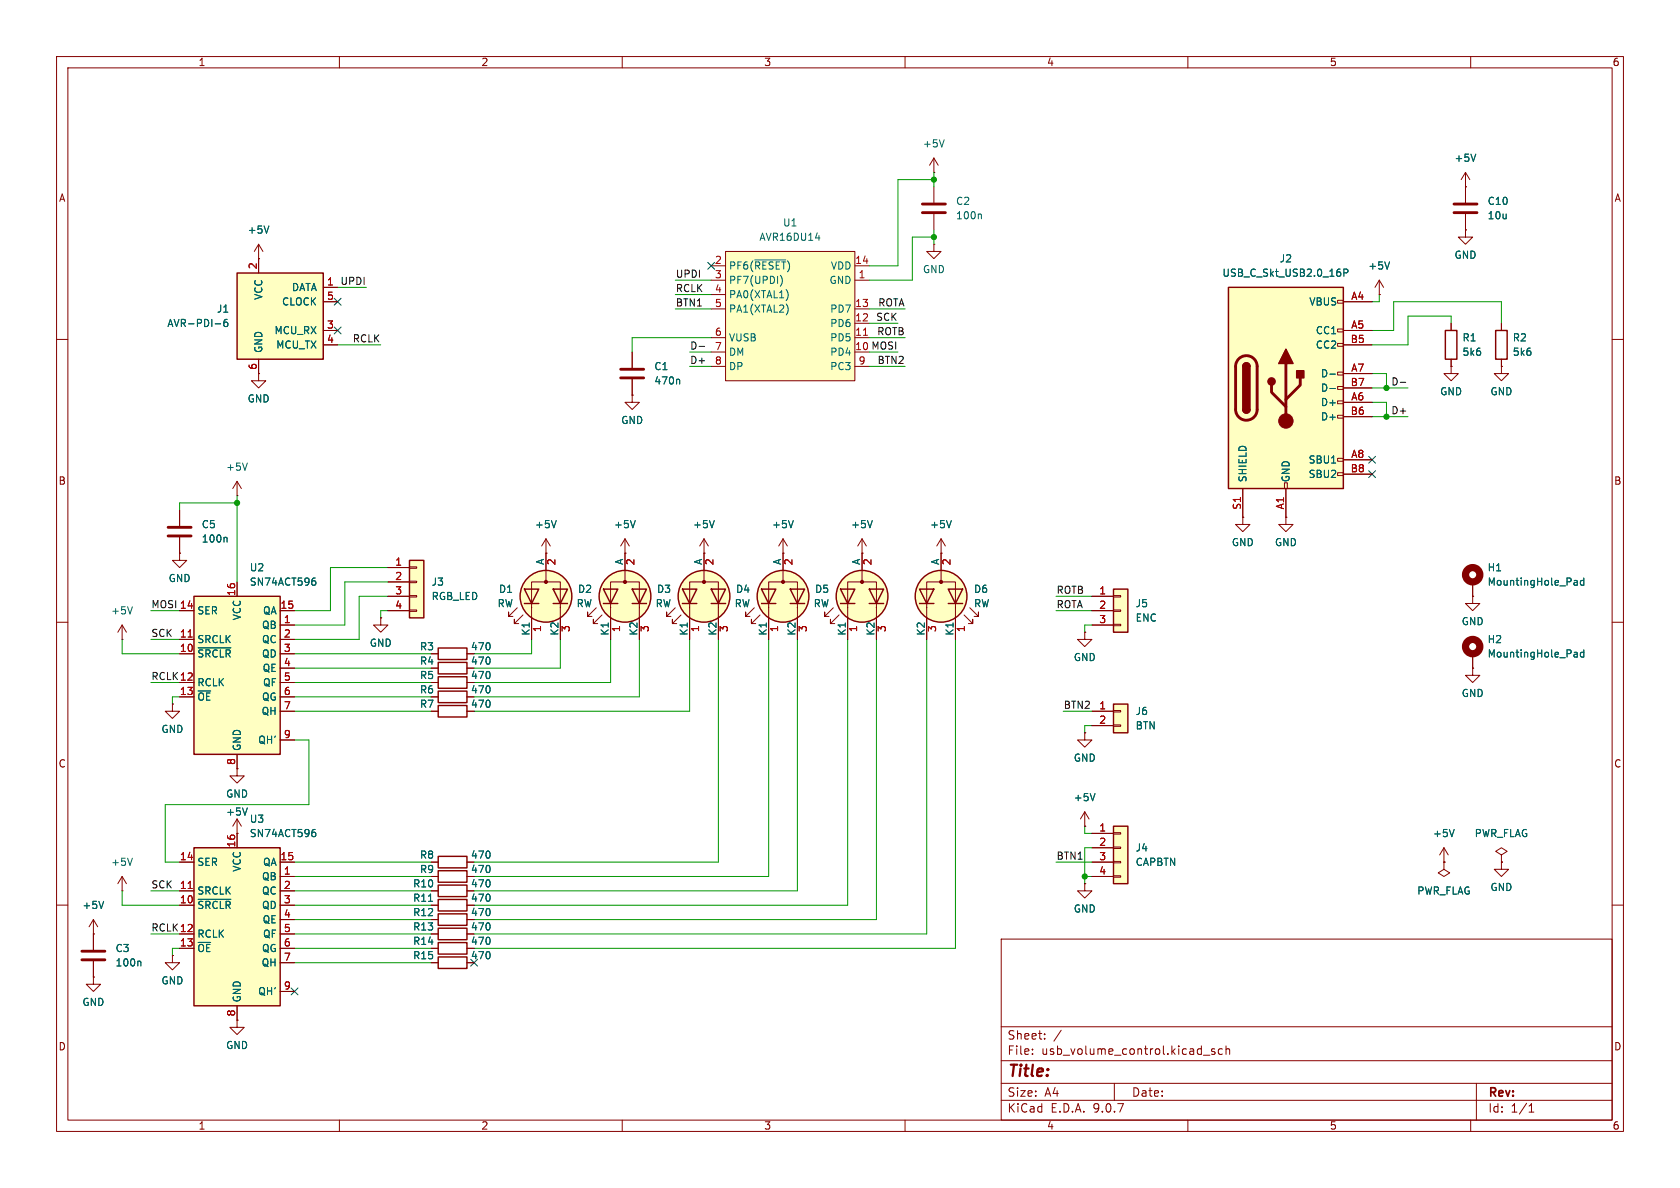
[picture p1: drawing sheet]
<svg xmlns="http://www.w3.org/2000/svg" width="297mm" height="210mm" viewBox="0 0 297 210" stroke-linecap="round" stroke-linejoin="round" font-family="sans-serif">
<g fill="none" stroke="#840000" stroke-width=".18">
<path d="M10 10h277v190h-277zM12 12h273v186h-273zM60 10v2M110 10v2M160 10v2M210 10v2M260 10v2M10 60h2M285 60h2M31.7 97.8v1.3h1.3l-1.3 1.2-1.2-1.2h1.2M31.7 97.8h.1M152.4 97.8v5.1"/>
<path d="M10 110h2M147.3 107.4l-1.5 1.6v-.8v.8h.8M148.3 108.7l-1.5 1.5v-.7v.7h.8M149.9 107.4v-4.5h5v4.5M149.9 107.3v5.7M154.9 107.3v5.7M260.3 102.9v2.5M285 110h2M10 160h2M177 166h108v32h-108zM285 160h2M60 198v2"/>
<path d="M110 198v2M160 198v2M177 194.5h108M177 191.5h108M177 187.5h108M177 181.5h108M182.5 186.3v.1M182.5 185.5v.1M184.7 183.6v.1M184.7 182.8v.1M187.6 182.1l-1.3 2M197 191.5v3"/>
<path d="M210 198v2M212.7 186.5h1.2M214.7 185.5l-.3-.1-.2 .2v.2l.5 .2v.3h-.5M216.1 185.5l-.4-.1-.3 .3v.4l.1 .2h.6M216.7 185.5l.3-.1 .3 .1 .1 .9M216.7 184.9v1.5M260 198v2M261 191.5v6.5M270.3 196.6h.9M270.3 195.5l.4-.4v1.5"/>
</g>
<circle cx="152.4" cy="105.4" r="4.6" fill="#ffffc2" stroke="#ffffc2" stroke-width=".18"/>
<circle cx="152.4" cy="102.9" r=".28" fill="#840000" stroke="#840000" stroke-width=".18"/>
<g fill="none" stroke="#840000" stroke-width=".25">
<path d="M148.6 104.1h2.5l-1.2 2.6zM148.6 106.7h2.5M153.7 104.1h2.5l-1.3 2.6zM153.7 106.7h2.5"/>
<circle cx="152.4" cy="105.4" r="4.6"/>
</g>
<circle cx="260.4" cy="101.6" r="1.27" fill="none" stroke="#840000" stroke-width="1.3"/>
<path d="M278.4 102.6h.3l.1 .2v.6M278.8 103.4h-.4M278.8 102.9l-.4 .1M280 102.7l-.4-.1-.2 .2 .1 .6h.5M280 102.2v1.2" fill="none" stroke="#006464" stroke-width=".18"/>
<path d="M196.8 104.1h2.6v7.7h-2.6z" fill="#ffffc2"/>
<path d="M264.4 58.4h2v5.1h-2zM196.8 104.1h2.6v7.7h-2.6z" fill="none" stroke="#840000" stroke-width=".25"/>
<path d="M265.4 57.2v1.2M265.4 63.5v1.3M31.7 90.2v2.8M31.7 95v2.8M191.8 111.8v1.2h1.2l-1.2 1.3-1.3-1.3h1.3M191.8 111.8h.1M193 105.4h3.8M193 108h3.8M193 110.5h3.8M196.8 105.3h1.3v.2h-1.3zM196.8 107.8h1.3v.3h-1.3zM196.8 110.4h1.3v.2h-1.3z" fill="none" stroke="#840000" stroke-width=".18"/>
<path d="M29.7 93.2h4.1M29.7 94.7h4.1" fill="none" stroke="#840000" stroke-width=".51"/>
<path d="M40 95l.1 .2v.6" fill="none" stroke="#006464" stroke-width=".18"/>
<path d="M41.9 48.3h15.2v15.2h-15.2z" fill="#ffffc2"/>
<g fill="none" stroke="#840000" stroke-width=".25">
<path d="M41.9 48.3h15.2v15.2h-15.2zM92.7 104.1h2.5l-1.2 2.6zM92.7 106.7h2.5M97.8 104.1h2.5l-1.2 2.6zM97.8 106.7h2.5M106.7 104.1h2.5l-1.3 2.6zM106.7 106.7h2.5M111.8 104.1h2.5l-1.3 2.6zM111.8 106.7h2.5M120.6 104.1h2.6l-1.3 2.6zM120.6 106.7h2.6M125.7 104.1h2.6l-1.3 2.6z"/>
<path d="M125.7 106.7h2.6M134.6 104.1h2.6l-1.3 2.6zM134.6 106.7h2.6M139.7 104.1h2.5l-1.2 2.6zM139.7 106.7h2.5"/>
<circle cx="96.5" cy="105.4" r="4.6"/>
<circle cx="110.5" cy="105.4" r="4.6"/>
<circle cx="124.5" cy="105.4" r="4.6"/>
<circle cx="138.4" cy="105.4" r="4.6"/>
</g>
<g fill="none" stroke="#840000" stroke-width=".18">
<path d="M45.7 45.7h.1M45.7 43.2v5.1M45.7 43.2l-.7 1.3M45.7 43.2l.8 1.3M57.1 50.8h2.6M57.1 53.3h2.6M57.1 58.4h2.6M45.7 66v1.3h1.3l-1.3 1.3-1.3-1.3h1.3M45.7 66h.1M45.7 63.5v2.5M57.1 61h2.6M265.4 64.8v1.2h1.3l-1.3 1.3-1.2-1.3h1.2"/>
<path d="M265.4 64.8h.1M41.9 87.6h.1M41.9 85.1l-.8 1.3M41.9 85.1l.8 1.3M41.9 85.1v2.5M96.5 97.8h.1M96.5 95.3v7.6M96.5 95.3l-.7 1.2M96.5 95.3l.8 1.2M110.5 97.8v5.1M124.5 97.8v5.1M138.4 97.8v5.1"/>
<path d="M152.4 97.8h.1M152.4 95.3l-.8 1.2M152.4 95.3l.8 1.2M152.4 95.3v2.5M91.4 107.4l-1.5 1.6v-.8v.8h.8M92.5 108.7l-1.6 1.5v-.7v.7h.8M94 107.4v-4.5h5.1v4.5M94 107.3v5.7M99.1 107.3v5.7M105.4 107.4l-1.5 1.6v-.8v.8h.7M106.4 108.7l-1.5 1.5v-.7v.7h.8M107.9 107.4v-4.5h5.1v4.5"/>
<path d="M107.9 107.3v5.7M113 107.3v5.7M119.4 107.4l-1.5 1.6v-.8v.8h.7M120.4 108.7l-1.5 1.5v-.7v.7h.7M121.9 107.4v-4.5h5.1v4.5M121.9 107.3v5.7M127 107.3v5.7M133.3 107.4l-1.5 1.6v-.8v.8h.8M134.4 108.7l-1.6 1.5v-.7v.7h.8M135.9 107.4v-4.5h5.1v4.5M135.9 107.3v5.7M141 107.3v5.7"/>
<path d="M260.3 118.1v1.3h1.3l-1.3 1.3-1.2-1.3h1.2M260.3 118.1h.1M260.3 105.4v1.3h1.3l-1.3 1.3-1.2-1.3h1.2M260.3 105.4h.1M265.4 151.1l1-.6-1-.6-1 .6 1 .6v1.3M265.4 152.4h.1"/>
</g>
<path d="M47.5 39.9l-.4 1.3M38 57.2h1M40.2 56.5h-.4a.86 .86 0 0 0 0 1.2l.4-.1 .1-.4-.3-.3h-.2l-.2 .3M43.7 81.9l-.4 1.2M98.3 92l-.4 1.3M154.2 92l-.4 1.3" fill="none" stroke="#006464" stroke-width=".18"/>
<g fill="#ffffc2" stroke="#ffffc2" stroke-width=".18">
<circle cx="96.5" cy="105.4" r="4.6"/>
<circle cx="124.5" cy="105.4" r="4.6"/>
<circle cx="138.4" cy="105.4" r="4.6"/>
<circle cx="110.5" cy="105.4" r="4.6"/>
</g>
<g fill="#840000" stroke="#840000" stroke-width=".18">
<circle cx="96.5" cy="102.9" r=".28"/>
<circle cx="124.5" cy="102.9" r=".28"/>
<circle cx="138.4" cy="102.9" r=".28"/>
<circle cx="110.5" cy="102.9" r=".28"/>
</g>
<path d="M128.3 44.5h22.8v22.8h-22.8z" fill="#ffffc2"/>
<g fill="none" stroke="#840000" stroke-width=".18">
<path d="M165.1 30.5h.1M165.1 27.9v2.6M165.1 33v2.8M165.1 37.8v2.8M165.1 27.9l-.8 1.3M165.1 27.9l.8 1.3M125.7 47h2.6M125.7 49.5h2.6M125.7 52.1h2.6M125.7 54.6h2.6M125.7 59.7h2.6M128.3 44.5h22.8v22.8h-22.8z"/>
<path d="M151.1 47h2.6M151.1 49.5h2.6M151.1 54.6h2.6M151.1 59.7h2.6M151.1 57.2h2.6M165.1 43.2v1.3h1.3l-1.3 1.2-1.3-1.2h1.3M165.1 43.2h.1M256.5 57.2v1.2M125.7 62.2h2.6M125.7 64.8h2.6M151.1 64.8h2.6M256.5 63.5v1.3"/>
<path d="M166.4 97.8v5.1M163.8 107.4v-4.5h5.1v4.5M163.8 107.3v5.7M168.9 107.3v5.7M170.4 108.7l1.6 1.5v-.7v.7h-.8M171.4 107.4l1.6 1.6v-.8v.8h-.8M76.2 152.4h1.3M82.5 152.4h1.3M255.3 152.4h.1M255.3 149.9l-.8 1.2M255.3 149.9l.7 1.2M255.3 149.9v2.5"/>
<path d="M265.4 152.4v1.3h1.3l-1.3 1.2-1.2-1.2h1.2M265.4 152.4h.1"/>
</g>
<path d="M166.9 24.7l-.4 1.3M173.3 37.8l.2 .2v.7M133.4 45.9h5.5M138 48.7a1.47 1.47 0 0 1-.1 1.9M139.2 54l.1 .6-.1 .8M139.2 51.4l.1 .6-.1 .9M144.2 42.1h.8M257.1 146.6l-.4 1.3" fill="none" stroke="#006464" stroke-width=".18"/>
<path d="M152.6 59.3h.8" fill="none" stroke="#a90000" stroke-width=".18"/>
<circle cx="166.4" cy="105.4" r="4.6" fill="#ffffc2" stroke="#ffffc2" stroke-width=".18"/>
<circle cx="166.4" cy="102.9" r=".28" fill="#840000" stroke="#840000" stroke-width=".18"/>
<g fill="none" stroke="#840000" stroke-width=".25">
<path d="M255.5 58.4h2.1v5.1h-2.1zM162.6 104.1h2.5l-1.3 2.6zM162.6 106.7h2.5M167.6 104.1h2.6l-1.3 2.6zM167.6 106.7h2.6M77.5 151.4h5v2h-5z"/>
<circle cx="166.4" cy="105.4" r="4.6"/>
</g>
<path d="M163.1 36.1h4M163.1 37.6h4" fill="none" stroke="#840000" stroke-width=".51"/>
<path d="M196.8 124.5h2.6v5h-2.6z" fill="#ffffc2"/>
<path d="M196.8 124.5h2.6v5h-2.6z" fill="none" stroke="#840000" stroke-width=".25"/>
<path d="M191.8 129.5v1.3h1.2l-1.2 1.3-1.3-1.3h1.3M191.8 129.5h.1M193 125.7h3.8M193 128.3h3.8M196.8 125.6h1.3v.3h-1.3zM196.8 128.1h1.3v.3h-1.3zM191.8 146.1h.1M191.8 143.5l-.8 1.3M191.8 143.5l.7 1.3M191.8 143.5v2.6" fill="none" stroke="#840000" stroke-width=".18"/>
<path d="M193.6 140.3l-.4 1.2" fill="none" stroke="#006464" stroke-width=".18"/>
<path d="M34.3 105.4h15.2v28h-15.2z" fill="#ffffc2"/>
<path d="M34.3 105.4h15.2v28h-15.2zM77.5 119.6h5v2.1h-5zM77.5 122.2h5v2h-5zM77.5 124.7h5v2h-5z" fill="none" stroke="#840000" stroke-width=".25"/>
<g fill="none" stroke="#840000" stroke-width=".18">
<path d="M256.5 64.8v1.2h1.3l-1.3 1.3-1.2-1.3h1.2M256.5 64.8h.1M21.6 113h.1M21.6 110.5l-.8 1.3M21.6 110.5l.8 1.3M21.6 110.5v2.5M31.7 108h2.6M31.7 113h2.6M31.7 115.6h2.6M41.9 102.9v2.5M49.5 108h2.6M49.5 113h2.6"/>
<path d="M49.5 115.6h2.6M49.5 110.5h2.6M49.5 118.1h2.6M30.5 124.5v1.2h1.2l-1.2 1.3-1.3-1.3h1.3M30.5 124.5h.1M31.7 120.7h2.6M31.7 123.2h2.6M41.9 133.4v2.5M49.5 120.7h2.6M49.5 123.2h2.6M49.5 125.7h2.6M49.5 130.8h2.6"/>
<path d="M76.2 120.7h1.3M76.2 123.2h1.3M76.2 125.7h1.3M82.5 120.7h1.3M82.5 123.2h1.3M82.5 125.7h1.3M255.3 152.4v1.3l1 .6-1 .6-1-.6 1-.6M255.3 152.4h.1"/>
</g>
<path d="M33.3 112.6h.7" fill="none" stroke="#a90000" stroke-width=".18"/>
<path d="M23.4 107.3l-.4 1.2M35 114.5h5.8M55.4 102.7h.2l.2 .2v.4l-.4 .1M55.5 102.2h.2" fill="none" stroke="#006464" stroke-width=".18"/>
<path d="M196.8 146.1h2.6v10.1h-2.6z" fill="#ffffc2"/>
<path d="M196.8 146.1h2.6v10.1h-2.6z" fill="none" stroke="#840000" stroke-width=".25"/>
<path d="M193 147.3h3.8M193 149.9h3.8M193 152.4h3.8M193 154.9h3.8M196.8 147.2h1.3v.2h-1.3zM196.8 149.7h1.3v.3h-1.3zM196.8 152.3h1.3v.2h-1.3zM196.8 154.8h1.3v.3h-1.3z" fill="none" stroke="#840000" stroke-width=".18"/>
<path d="M72.4 99.1h2.5v10.1h-2.5z" fill="#ffffc2"/>
<path d="M72.4 99.1h2.5v10.1h-2.5zM77.5 114.6h5v2h-5zM77.5 117.1h5v2h-5z" fill="none" stroke="#840000" stroke-width=".25"/>
<g fill="none" stroke="#840000" stroke-width=".18">
<path d="M259.1 33h.1M259.1 30.5l-.8 1.3M259.1 30.5l.7 1.3M259.1 30.5v5.3M259.1 37.8v2.8M259.1 40.6v1.3h1.2l-1.2 1.3-1.3-1.3h1.3M259.1 40.6h.1M124.5 97.8h.1M124.5 95.3l-.8 1.2M124.5 95.3l.7 1.2M124.5 95.3v2.5M166.4 97.8h.1"/>
<path d="M166.4 95.3l-.8 1.2M166.4 95.3l.7 1.2M166.4 95.3v2.5M219.7 91.4v1.3h1.3l-1.3 1.3-1.3-1.3h1.3M219.7 91.4h.1M227.3 91.4v1.3h1.3l-1.3 1.3-1.2-1.3h1.2M227.3 91.4h.1M67.3 109.2v1.3h1.3l-1.3 1.3-1.3-1.3h1.3M67.3 109.2h.1M68.6 100.3h3.8M68.6 102.9h3.8M68.6 105.4h3.8"/>
<path d="M68.6 108h3.8M72.4 100.2h1.3v.3h-1.3zM72.4 102.7h1.3v.3h-1.3zM72.4 105.3h1.3v.2h-1.3zM72.4 107.8h1.3v.3h-1.3zM76.2 115.6h1.3M76.2 118.1h1.3M82.5 115.6h1.3M82.5 118.1h1.3M260.3 115.6v2.5M191.8 156.2v1.3h1.2l-1.2 1.3-1.3-1.3h1.3M191.8 156.2h.1"/>
</g>
<path d="M260.9 27.2l-.4 1.3M126.3 92l-.4 1.3M168.2 92l-.4 1.3M278.4 115.3h.3l.1 .2v.6M278.8 116.1h-.4M278.8 115.6l-.4 .1M280 115.4l-.4-.1-.2 .2 .1 .6h.5M280 114.9v1.2" fill="none" stroke="#006464" stroke-width=".18"/>
<circle cx="260.4" cy="114.3" r="1.27" fill="none" stroke="#840000" stroke-width="1.3"/>
<path d="M257 36.1h4.1M257 37.6h4.1" fill="none" stroke="#840000" stroke-width=".51"/>
<path d="M217.2 50.8h20.3v35.6h-20.3z" fill="#ffffc2"/>
<g fill="none" stroke="#840000" stroke-width=".18">
<path d="M236.5 53.1h1v.5h-1zM236.5 58.2h1v.5h-1zM237.5 53.3h5.1M237.5 58.4h5.1M243.8 52.1h.1M243.8 49.5l-.7 1.3M243.8 49.5l.8 1.3M243.8 49.5v2.6M236.5 60.7h1v.5h-1zM236.5 65.8h1v.5h-1zM236.5 68.3h1v.5h-1zM236.5 70.9h1v.5h-1z"/>
<path d="M236.5 73.4h1v.5h-1zM237.5 61h5.1M237.5 66h5.1M237.5 68.6h5.1M237.5 71.1h5.1M237.5 73.7h5.1M219.7 86.4v5M227.1 85.3h.5v1.1h-.5zM227.3 86.4v5M236.5 81h1v.5h-1zM236.5 83.6h1v.5h-1zM237.5 81.3h5.1"/>
<path d="M237.5 83.8h5.1M41.9 135.9v1.3h1.3l-1.3 1.2-1.3-1.2h1.3M41.9 135.9h.1M41.9 147.3h.1M41.9 144.8l-.8 1.3M41.9 144.8l.8 1.3M41.9 144.8v2.5M76.2 154.9h1.3M76.2 157.5h1.3M82.5 154.9h1.3M82.5 157.5h1.3M76.2 160h1.3"/>
<path d="M82.5 160h1.3"/>
</g>
<path d="M217.2 50.8h20.3v35.6h-20.3zM219.7 64.8a.64 .64 0 0 1 .6-.7 .64 .64 0 0 1 .7 .7M219.7 72.4a.64 .64 0 0 0 .6 .6 .64 .64 0 0 0 .7-.6M77.5 153.9h5v2.1h-5zM77.5 156.5h5v2h-5zM77.5 159h5v2h-5z" fill="none" stroke="#840000" stroke-width=".25"/>
<path d="M219 63.4a1.9 1.9 0 0 1 2.1-.4 1.9 1.9 0 0 1 1.1 1.8v7.6a1.91 1.91 0 0 1-1.9 1.9 1.91 1.91 0 0 1-1.9-1.9v-7.8l.2-.6zM224.8 68.1v1.2l2.5 2.6M227.3 64.3v10.1M229.9 66.8v1.3l-2.6 2.5" fill="none" stroke="#840000" stroke-width=".51"/>
<g fill="#840000" stroke="#840000" stroke-width=".25">
<path d="M219.7 64.8h1.3v7.6h-1.3z"/>
<path d="M219.9 64.3a.64 .64 0 0 1 .7-.1 .64 .64 0 0 1 .4 .6h-1.3z"/>
<path d="M219.7 72.4h1.3a.64 .64 0 0 1-.7 .6 .64 .64 0 0 1-.6-.6z"/>
<path d="M227.3 61.7l1.3 2.6h-2.5z"/>
<path d="M229.2 65.5h1.3v1.3h-1.3z"/>
<circle cx="224.8" cy="67.4" r=".63"/>
</g>
<circle cx="227.3" cy="74.4" r="1.27" fill="#840000" stroke="#840000" stroke-width=".18"/>
<path d="M237.6 48.2h.6l.1-.2-.1-.3-.6-.1v1.2M245.7 46.3l-.5 1.3M235.1 66.1h1M235.1 68.7h1M43.7 142.8l-.4 1.3M75.8 159.3h.7" fill="none" stroke="#006464" stroke-width=".18"/>
<path d="M34.3 149.9h15.2v27.9h-15.2z" fill="#ffffc2"/>
<path d="M34.3 149.9h15.2v27.9h-15.2zM77.5 169.2h5v2h-5zM77.5 166.6h5v2.1h-5zM77.5 164.1h5v2h-5zM77.5 161.5h5v2.1h-5z" fill="none" stroke="#840000" stroke-width=".25"/>
<g fill="none" stroke="#840000" stroke-width=".18">
<path d="M259.1 33h.1M259.1 33v2.8M259.1 37.8v2.8M45.7 45.7h.1M45.7 45.7v2.6M57.1 50.8h2.6M57.1 53.3h2.6M57.1 58.4h2.6M237.5 53.3h5.1M237.5 58.4h5.1M243.8 52.1h.1M256.5 57.2v1.2"/>
<path d="M259.1 40.6h.1M265.4 57.2v1.2M45.7 66h.1M45.7 63.5v2.5M57.1 61h2.6M111.8 69.9v1.2h1.2l-1.2 1.3-1.3-1.3h1.3M111.8 69.9h.1M111.8 62.2v2.8M111.8 67.1v2.8M237.5 61h5.1M237.5 66h5.1M237.5 68.6h5.1"/>
<path d="M237.5 71.1h5.1M237.5 73.7h5.1M256.5 64.8h.1M256.5 63.5v1.3M265.4 64.8h.1M265.4 63.5v1.3M31.7 97.8h.1M31.7 90.2v2.8M31.7 95v2.8M96.5 97.8h.1M96.5 97.8v3M110.5 97.8h.1"/>
<path d="M110.5 95.3l-.8 1.2M110.5 95.3l.8 1.2M110.5 95.3v5.5M124.5 97.8h.1M124.5 97.8v3M138.4 97.8h.1M138.4 95.3l-.7 1.2M138.4 95.3l.8 1.2M138.4 95.3v5.5M152.4 97.8h.1M152.4 97.8v3M166.4 97.8h.1"/>
<path d="M166.4 97.8v3M219.7 91.4h.1M219.7 86.4v5M227.3 91.4h.1M227.3 86.4v5M237.5 81.3h5.1M237.5 83.8h5.1M31.7 108h2.6M31.7 113h2.6M31.7 115.6h2.6M41.9 102.9v2.5M49.5 108h2.6"/>
<path d="M49.5 110.5h2.6M49.5 113h2.6M49.5 115.6h2.6M49.5 118.1h2.6M67.3 109.2h.1M68.6 105.4h3.8M68.6 108h3.8M68.6 100.3h3.8M68.6 102.9h3.8M76.2 115.6h1.3M76.2 118.1h1.3M82.5 115.6h1.3"/>
<path d="M82.5 118.1h1.3M94 109.2v3.8M99.1 109.2v3.8M107.9 109.2v3.8M113 109.2v3.8M121.9 109.2v3.8M127 109.2v3.8M135.9 109.2v3.8M141 109.2v3.8M149.9 109.2v3.8M154.9 109.2v3.8M163.8 109.2v3.8"/>
<path d="M168.9 109.2v3.8M191.8 111.8h.1M193 105.4h3.8M193 108h3.8M193 110.5h3.8M260.3 105.4h.1M260.3 118.1h.1M260.3 102.9v2.5M260.3 115.6v2.5M30.5 124.5h.1M31.7 120.7h2.6M31.7 123.2h2.6"/>
<path d="M41.9 135.9h.1M41.9 133.4v2.5M49.5 125.7h2.6M49.5 120.7h2.6M49.5 123.2h2.6M49.5 130.8h2.6M76.2 125.7h1.3M76.2 120.7h1.3M76.2 123.2h1.3M82.5 125.7h1.3M82.5 120.7h1.3M82.5 123.2h1.3"/>
<path d="M191.8 129.5h.1M193 125.7h3.8M193 128.3h3.8M21.6 157.5h.1M21.6 154.9l-.8 1.3M21.6 154.9l.8 1.3M21.6 154.9v2.6M31.7 152.4h2.6M31.7 157.5h2.6M41.9 147.3h.1M41.9 147.3v2.6M49.5 152.4h2.6"/>
<path d="M49.5 157.5h2.6M49.5 154.9h2.6M76.2 152.4h1.3M76.2 157.5h1.3M76.2 154.9h1.3M82.5 152.4h1.3M82.5 157.5h1.3M82.5 154.9h1.3M191.8 146.1h.1M191.8 156.2h.1M193 152.4h3.8M193 154.9h3.8"/>
<path d="M193 147.3h3.8M193 149.9h3.8M255.3 152.4h.1M265.4 152.4h.1M16.5 165.1h.1M16.5 172.7v1.3h1.3l-1.3 1.3-1.3-1.3h1.3M16.5 172.7h.1M16.5 162.6l-.8 1.2M16.5 162.6l.8 1.2M16.5 162.6v5.3M16.5 169.9v2.8M30.5 168.9v1.3h1.2l-1.2 1.3-1.3-1.3h1.3"/>
<path d="M30.5 168.9h.1M31.7 160h2.6M31.7 165.1h2.6M31.7 167.6h2.6M41.9 177.8v2.5M49.5 160h2.6M49.5 165.1h2.6M49.5 167.6h2.6M49.5 162.6h2.6M49.5 170.2h2.6M49.5 175.3h2.6M76.2 160h1.3"/>
<path d="M76.2 165.1h1.3M76.2 167.6h1.3M76.2 162.6h1.3M76.2 170.2h1.3M82.5 160h1.3M82.5 165.1h1.3M82.5 167.6h1.3M82.5 162.6h1.3M82.5 170.2h1.3M41.9 180.3v1.3h1.3l-1.3 1.3-1.3-1.3h1.3M41.9 180.3h.1"/>
</g>
<path d="M33.3 112.6h.7M33.3 157.1h.7" fill="none" stroke="#a90000" stroke-width=".18"/>
<g fill="none" stroke="#006464" stroke-width=".18">
<path d="M47.5 39.9l-.4 1.3M260.9 27.2l-.4 1.3M38 57.2h1M40.2 56.5h-.4a.86 .86 0 0 0 0 1.2l.4-.1 .1-.4-.3-.3h-.2l-.2 .3M237.6 48.2h.6l.1-.2-.1-.3-.6-.1v1.2M245.7 46.3l-.5 1.3M120 67l.2 .2v.7M235.1 66.1h1M235.1 68.7h1M40 95l.1 .2v.6M98.3 92l-.4 1.3M112.3 92l-.4 1.3"/>
<path d="M126.3 92l-.4 1.3M140.2 92l-.4 1.3M154.2 92l-.4 1.3M168.2 92l-.4 1.3M35 114.5h5.8M55.4 102.7h.2l.2 .2v.4l-.4 .1M55.5 102.2h.2M278.4 102.6h.3l.1 .2v.6M278.4 115.3h.3l.1 .2v.6M278.8 103.4h-.4M278.8 102.9l-.4 .1M278.8 116.1h-.4"/>
<path d="M278.8 115.6l-.4 .1M280 102.7l-.4-.1-.2 .2 .1 .6h.5M280 102.2v1.2M280 114.9v1.2M280 115.4l-.4-.1-.2 .2 .1 .6h.5M18.3 159.3l-.4 1.3M23.4 151.7l-.4 1.3M35 159h5.8M43.7 142.8l-.4 1.3M55.4 147.1h.2l.2 .3v.4l-.4 .1M55.5 146.6h.2M75.8 159.3h.7"/>
<path d="M193.6 140.3l-.4 1.2M257.1 146.6l-.4 1.3M24.7 169.9l.2 .2v.7"/>
</g>
<path d="M109.7 65.3h4.1M109.7 66.8h4.1M14.5 168.1h4M14.5 169.7h4" fill="none" stroke="#840000" stroke-width=".51"/>
<path d="M123.6 61.2h1M247.5 67.6h1" fill="none" stroke="#0f0f0f" stroke-width=".18"/>
<g fill="none" stroke="#009600" stroke-width=".18">
<path d="M165.1 31.8h-6.4v15.2h-5M165.1 30.5v2.5M59.7 50.8h5.1M119.4 49.5h6.3M119.4 52.1h6.3M119.4 54.6h6.3M125.7 59.7h-13.9v2.5M153.7 59.7h6.3M153.7 54.6h6.3M153.7 57.2h5M165.1 40.6v2.6M165.1 41.9h-3.8v7.6h-7.6"/>
<path d="M243.8 52.1v1.2h-1.2M256.5 57.2v-1.3h-7.6v5.1h-6.3M265.4 57.2v-3.9h-19v5.1h-3.8M59.7 61h7.6M121.9 64.8h3.8M121.9 62.2h3.8M153.7 64.8h6.3M153.7 62.2h5M242.6 73.7h6.3M242.6 68.6h6.3M242.6 66h2.5v2.6M242.6 71.1h2.5v2.6"/>
<path d="M41.9 88.9h-10.2v1.3M41.9 87.6v15.3M21.6 113v2.6h10.1M26.7 113h5M26.7 108h5M52.1 115.6h24.1M52.1 118.1h24.1M68.6 102.9h-7.6v7.6h-8.9M68.6 105.4h-5.1v7.6h-11.4M68.6 100.3h-10.2v7.7h-6.3M68.6 108h-1.3v1.2M94 113v2.6h-10.2"/>
<path d="M99.1 113v5.1h-15.3M107.9 113v7.7h-24.1M113 113v10.2h-29.2M121.9 113v12.7h-38.1M127 113v39.4h-43.2M135.9 113v41.9h-52.1M141 113v44.5h-57.2M149.9 113v47h-66.1M154.9 113v49.6h-71.1M163.8 113v52.1h-80M168.9 113v54.6h-85.1M186.7 108h6.3"/>
<path d="M186.7 105.4h6.3M193 110.5h-1.2v1.3M26.7 120.7h5M31.7 123.2h-1.2v1.3M52.1 123.2h24.1M52.1 120.7h24.1M52.1 130.8h2.5v11.4h-25.4v10.2h2.5M52.1 125.7h24.1M188 125.7h5M193 128.3h-1.2v1.2M21.6 157.5v2.5h10.1M26.7 157.5h5"/>
<path d="M52.1 154.9h24.1M52.1 157.5h24.1M52.1 152.4h24.1M186.7 152.4h6.3M191.8 154.9h1.2M191.8 146.1v1.2h1.2M193 149.9h-1.2v6.3M26.7 165.1h5M31.7 167.6h-1.2v1.3M52.1 160h24.1M52.1 170.2h24.1M52.1 167.6h24.1"/>
<path d="M52.1 162.6h24.1M52.1 165.1h24.1"/>
</g>
<g fill="none" stroke="#000084" stroke-width=".18">
<path d="M59.1 57.8l1.2 1.2M59.1 52.7l1.2 1.2M60.3 57.8l-1.2 1.2M60.3 52.7l-1.2 1.2M125.1 46.4l1.2 1.2M126.3 46.4l-1.2 1.2M242 80.7l1.2 1.2M242 83.2l1.2 1.2M243.2 80.7l-1.2 1.2M243.2 83.2l-1.2 1.2M51.5 174.7l1.2 1.2M52.7 174.7l-1.2 1.2"/>
<path d="M83.2 169.6l1.2 1.2M84.4 169.6l-1.2 1.2"/>
</g>
<g fill="#009600" stroke="#009600" stroke-width=".18">
<circle cx="165.1" cy="31.8" r=".46"/>
<circle cx="41.9" cy="88.9" r=".46"/>
<circle cx="191.8" cy="154.9" r=".46"/>
<circle cx="245.1" cy="73.7" r=".46"/>
<circle cx="245.1" cy="68.6" r=".46"/>
<circle cx="165.1" cy="41.9" r=".46"/>
</g>
<text font-size="2.8" fill="#840000" x="178" y="190.9">Title:</text>
<g font-size="2.1" fill="#840000">
<text x="178" y="184">Sheet:</text>
<text x="178" y="186.7">File:</text>
<text x="184.1" y="186.7">usb_volume_control.kicad_sch</text>
<text x="178" y="196.9">KiCad</text>
<text x="178" y="194.1">Size:</text>
<text x="184.7" y="194.1">A4</text>
<text x="185.7" y="196.9">E.D.A.</text>
<text x="193.3" y="196.9">9.0.7</text>
<text x="200" y="194.1">Date:</text>
<text x="263" y="194.3">Rev:</text>
<text x="263" y="196.9">Id:</text>
<text x="267.1" y="196.9">1/1</text>
</g>
<g font-size="1.8" fill="#840000">
<text x="35" y="11.9">1</text>
<text x="85" y="11.9">2</text>
<text x="135" y="11.9">3</text>
<text x="185" y="11.9">4</text>
<text x="235" y="11.9">5</text>
<text x="285" y="11.9">6</text>
<text x="10.3" y="35.9">A</text>
<text x="285.3" y="35.9">A</text>
<text x="10.3" y="85.9">B</text>
<text x="285.3" y="85.9">B</text>
<text x="10.3" y="135.9">C</text>
<text x="285.3" y="135.9">C</text>
<text x="10.3" y="185.9">D</text>
<text x="285.3" y="185.9">D</text>
<text x="35" y="199.9">1</text>
<text x="85" y="199.9">2</text>
<text x="135" y="199.9">3</text>
<text x="185" y="199.9">4</text>
<text x="235" y="199.9">5</text>
<text x="285" y="199.9">6</text>
</g>
<g font-size="1.8" fill="#006464">
<text x="163.1" y="26.3">+5V</text>
<text x="257" y="28.8">+5V</text>
<text x="43.7" y="41.5">+5V</text>
<text x="138.3" y="40.2">U1</text>
<text x="168.9" y="36.4">C2</text>
<text x="168.9" y="39">100n</text>
<text x="262.9" y="36.4">C10</text>
<text x="262.9" y="39">10u</text>
<text x="128.8" y="47.9">PF6(~{RESET})</text>
<text x="134.2" y="42.8">AVR16DU14</text>
<text x="146.8" y="47.9">VDD</text>
<text x="226.1" y="46.6">J2</text>
<text x="241.8" y="47.9">+5V</text>
<text x="257" y="45.9">GND</text>
<text x="46.6" y="53.1" transform="rotate(-90 46.6 53.1)">VCC</text>
<text x="51.5" y="51.7">DATA</text>
<text x="128.8" y="50.4">PF7(UPDI)</text>
<text x="128.8" y="52.9">PA0(XTAL1)</text>
<text x="146.5" y="50.4">GND</text>
<text x="163.1" y="48.5">GND</text>
<text x="216" y="49.1">USB_C_Skt_USB2.0_16P</text>
<text x="29.5" y="58">AVR-PDI-6</text>
<text x="38.2" y="55.5">J1</text>
<text x="48.4" y="59.3">MCU_RX</text>
<text x="49.8" y="54.2">CLOCK</text>
<text x="128.8" y="55.5">PA1(XTAL2)</text>
<text x="146.7" y="55.5">PD7</text>
<text x="146.7" y="58">PD6</text>
<text x="231.4" y="54.2">VBUS</text>
<text x="232.5" y="59.3">CC1</text>
<text x="46.6" y="62.5" transform="rotate(-90 46.6 62.5)">GND</text>
<text x="48.7" y="61.8">MCU_TX</text>
<text x="115.6" y="65.6">C1</text>
<text x="128.8" y="60.6">VUSB</text>
<text x="128.8" y="63.1">DM</text>
<text x="128.8" y="65.6">DP</text>
<text x="146.7" y="60.6">PD5</text>
<text x="146.7" y="63.1">PD4</text>
<text x="146.7" y="65.6">PC3</text>
<text x="232.5" y="61.8">CC2</text>
<text x="258.5" y="60.6">R1</text>
<text x="258.5" y="63.1">5k6</text>
<text x="267.3" y="60.6">R2</text>
<text x="267.3" y="63.1">5k6</text>
<text x="43.7" y="71.3">GND</text>
<text x="115.6" y="68.2">470n</text>
<text x="233.4" y="66.9">D-</text>
<text x="233.4" y="69.4">D-</text>
<text x="233.4" y="72">D+</text>
<text x="254.5" y="70.1">GND</text>
<text x="263.4" y="70.1">GND</text>
<text x="109.7" y="75.2">GND</text>
<text x="233.4" y="74.5">D+</text>
<text x="39.9" y="83.4">+5V</text>
<text x="231.3" y="82.1">SBU1</text>
<text x="220.6" y="85.3" transform="rotate(-90 220.6 85.3)">SHIELD</text>
<text x="228.2" y="85.3" transform="rotate(-90 228.2 85.3)">GND</text>
<text x="231.3" y="84.7">SBU2</text>
<text x="35.6" y="93.6">C5</text>
<text x="94.5" y="93.6">+5V</text>
<text x="108.5" y="93.6">+5V</text>
<text x="122.4" y="93.6">+5V</text>
<text x="136.4" y="93.6">+5V</text>
<text x="150.4" y="93.6">+5V</text>
<text x="164.3" y="93.6">+5V</text>
<text x="35.6" y="96.1">100n</text>
<text x="44.1" y="101.2">U2</text>
<text x="96.3" y="100" transform="rotate(-90 96.3 100)">A</text>
<text x="110.2" y="100" transform="rotate(-90 110.2 100)">A</text>
<text x="124.2" y="100" transform="rotate(-90 124.2 100)">A</text>
<text x="138.2" y="100" transform="rotate(-90 138.2 100)">A</text>
<text x="152.1" y="100" transform="rotate(-90 152.1 100)">A</text>
<text x="166.1" y="100" transform="rotate(-90 166.1 100)">A</text>
<text x="217.7" y="96.7">GND</text>
<text x="225.3" y="96.7">GND</text>
<text x="262.9" y="101.2">H1</text>
<text x="29.7" y="103.1">GND</text>
<text x="44.1" y="103.7">SN74ACT596</text>
<text x="76.2" y="103.7">J3</text>
<text x="76.2" y="106.3">RGB_LED</text>
<text x="87.9" y="107.5">RW</text>
<text x="88.1" y="105">D1</text>
<text x="101.8" y="107.5">RW</text>
<text x="102.1" y="105">D2</text>
<text x="115.8" y="107.5">RW</text>
<text x="116.1" y="105">D3</text>
<text x="129.8" y="107.5">RW</text>
<text x="130" y="105">D4</text>
<text x="143.8" y="107.5">RW</text>
<text x="144" y="105">D5</text>
<text x="172.1" y="105">D6</text>
<text x="172.1" y="107.5">RW</text>
<text x="200.7" y="107.5">J5</text>
<text x="262.9" y="103.7">MountingHole_Pad</text>
<text x="19.6" y="108.8">+5V</text>
<text x="34.8" y="108.8">SER</text>
<text x="34.8" y="113.9">SRCLK</text>
<text x="42.8" y="109.7" transform="rotate(-90 42.8 109.7)">VCC</text>
<text x="46.2" y="111.4">QB</text>
<text x="46.2" y="113.9">QC</text>
<text x="46.4" y="108.8">QA</text>
<text x="93.7" y="112.5" transform="rotate(-90 93.7 112.5)">K1</text>
<text x="98.8" y="112.5" transform="rotate(-90 98.8 112.5)">K2</text>
<text x="107.7" y="112.5" transform="rotate(-90 107.7 112.5)">K1</text>
<text x="112.8" y="112.5" transform="rotate(-90 112.8 112.5)">K2</text>
<text x="121.7" y="112.5" transform="rotate(-90 121.7 112.5)">K1</text>
<text x="126.7" y="112.5" transform="rotate(-90 126.7 112.5)">K2</text>
<text x="135.6" y="112.5" transform="rotate(-90 135.6 112.5)">K1</text>
<text x="140.7" y="112.5" transform="rotate(-90 140.7 112.5)">K2</text>
<text x="149.6" y="112.5" transform="rotate(-90 149.6 112.5)">K1</text>
<text x="154.7" y="112.5" transform="rotate(-90 154.7 112.5)">K2</text>
<text x="163.6" y="112.5" transform="rotate(-90 163.6 112.5)">K2</text>
<text x="168.7" y="112.5" transform="rotate(-90 168.7 112.5)">K1</text>
<text x="200.7" y="110.1">ENC</text>
<text x="258.3" y="110.7">GND</text>
<text x="262.9" y="113.9">H2</text>
<text x="34.8" y="116.4">~{SRCLR}</text>
<text x="46.2" y="116.4">QD</text>
<text x="46.3" y="119">QE</text>
<text x="65.3" y="114.5">GND</text>
<text x="74.1" y="115.2">R3</text>
<text x="74.1" y="117.7">R4</text>
<text x="83.2" y="115.2">470</text>
<text x="83.2" y="117.7">470</text>
<text x="189.7" y="117.1">GND</text>
<text x="262.9" y="116.4">MountingHole_Pad</text>
<text x="34.8" y="121.5">RCLK</text>
<text x="34.8" y="124.1">~{OE}</text>
<text x="46.2" y="124.1">QG</text>
<text x="46.4" y="121.5">QF</text>
<text x="74.1" y="120.2">R5</text>
<text x="74.1" y="122.8">R6</text>
<text x="74.1" y="125.3">R7</text>
<text x="83.2" y="120.2">470</text>
<text x="83.2" y="122.8">470</text>
<text x="83.2" y="125.3">470</text>
<text x="258.3" y="123.4">GND</text>
<text x="28.4" y="129.8">GND</text>
<text x="45.6" y="131.7">QH'</text>
<text x="46.2" y="126.6">QH</text>
<text x="200.7" y="126.6">J6</text>
<text x="200.7" y="129.1">BTN</text>
<text x="42.8" y="132.8" transform="rotate(-90 42.8 132.8)">GND</text>
<text x="189.7" y="134.8">GND</text>
<text x="39.9" y="141.2">GND</text>
<text x="189.7" y="141.8">+5V</text>
<text x="39.9" y="144.4">+5V</text>
<text x="44.1" y="148.2">SN74ACT596</text>
<text x="44.1" y="145.6">U3</text>
<text x="253.2" y="148.2">+5V</text>
<text x="260.6" y="148.2">PWR_FLAG</text>
<text x="19.6" y="153.3">+5V</text>
<text x="34.8" y="153.3">SER</text>
<text x="42.8" y="154.2" transform="rotate(-90 42.8 154.2)">VCC</text>
<text x="46.2" y="155.8">QB</text>
<text x="46.4" y="153.3">QA</text>
<text x="74.1" y="152">R8</text>
<text x="74.1" y="154.5">R9</text>
<text x="83.2" y="152">470</text>
<text x="83.2" y="154.5">470</text>
<text x="200.7" y="150.7">J4</text>
<text x="200.7" y="153.3">CAPBTN</text>
<text x="14.5" y="160.9">+5V</text>
<text x="34.8" y="158.3">SRCLK</text>
<text x="34.8" y="160.9">~{SRCLR}</text>
<text x="46.2" y="158.3">QC</text>
<text x="46.2" y="160.9">QD</text>
<text x="72.9" y="157.1">R10</text>
<text x="72.9" y="159.6">R11</text>
<text x="83.2" y="157.1">470</text>
<text x="83.2" y="159.6">470</text>
<text x="189.7" y="161.5">GND</text>
<text x="250.5" y="158.3">PWR_FLAG</text>
<text x="263.4" y="157.7">GND</text>
<text x="34.8" y="166">RCLK</text>
<text x="46.3" y="163.4">QE</text>
<text x="46.4" y="166">QF</text>
<text x="72.9" y="167.2">R14</text>
<text x="72.9" y="164.7">R13</text>
<text x="72.9" y="162.2">R12</text>
<text x="83.2" y="167.2">470</text>
<text x="83.2" y="164.7">470</text>
<text x="83.2" y="162.2">470</text>
<text x="20.3" y="168.5">C3</text>
<text x="20.3" y="171">100n</text>
<text x="34.8" y="168.5">~{OE}</text>
<text x="46.2" y="171">QH</text>
<text x="46.2" y="168.5">QG</text>
<text x="72.9" y="169.8">R15</text>
<text x="83.2" y="169.8">470</text>
<text x="14.5" y="178">GND</text>
<text x="28.4" y="174.2">GND</text>
<text x="42.8" y="177.3" transform="rotate(-90 42.8 177.3)">GND</text>
<text x="45.6" y="176.1">QH'</text>
<text x="39.9" y="185.6">GND</text>
</g>
<g font-size="1.8" fill="#a90000">
<text x="45.5" y="47.7" transform="rotate(-90 45.5 47.7)">2</text>
<text x="126.3" y="46.7">2</text>
<text x="151.1" y="46.7">14</text>
<text x="57.7" y="50.5">1</text>
<text x="57.7" y="53.1">5</text>
<text x="126.3" y="49.3">3</text>
<text x="126.3" y="51.8">4</text>
<text x="151.7" y="49.3">1</text>
<text x="238.8" y="53.1">A4</text>
<text x="57.7" y="58.2">3</text>
<text x="126.3" y="54.4">5</text>
<text x="126.3" y="59.4">6</text>
<text x="151.1" y="54.4">13</text>
<text x="151.1" y="56.9">12</text>
<text x="151.1" y="59.4">11</text>
<text x="238.8" y="58.2">A5</text>
<text x="45.5" y="65.5" transform="rotate(-90 45.5 65.5)">6</text>
<text x="57.7" y="60.7">4</text>
<text x="126.3" y="62">7</text>
<text x="126.3" y="64.5">8</text>
<text x="151.7" y="64.5">9</text>
<text x="238.7" y="60.7">B5</text>
<text x="238.8" y="65.8">A7</text>
<text x="238.7" y="68.3">B7</text>
<text x="238.8" y="70.9">A6</text>
<text x="238.7" y="73.4">B6</text>
<text x="238.7" y="83.6">B8</text>
<text x="238.8" y="81">A8</text>
<text x="219.5" y="90.2" transform="rotate(-90 219.5 90.2)">S1</text>
<text x="227.1" y="90.2" transform="rotate(-90 227.1 90.2)">A1</text>
<text x="69.8" y="100.1">1</text>
<text x="98.5" y="100" transform="rotate(-90 98.5 100)">2</text>
<text x="112.5" y="100" transform="rotate(-90 112.5 100)">2</text>
<text x="126.4" y="100" transform="rotate(-90 126.4 100)">2</text>
<text x="140.4" y="100" transform="rotate(-90 140.4 100)">2</text>
<text x="154.4" y="100" transform="rotate(-90 154.4 100)">2</text>
<text x="168.4" y="100" transform="rotate(-90 168.4 100)">2</text>
<text x="31.7" y="107.7">14</text>
<text x="41.7" y="105.5" transform="rotate(-90 41.7 105.5)">16</text>
<text x="49.5" y="107.7">15</text>
<text x="69.8" y="102.6">2</text>
<text x="69.8" y="105.2">3</text>
<text x="69.8" y="107.7">4</text>
<text x="194.2" y="105.2">1</text>
<text x="194.2" y="107.7">2</text>
<text x="31.7" y="112.8">11</text>
<text x="50.1" y="110.2">1</text>
<text x="50.1" y="112.8">2</text>
<text x="96" y="111.8" transform="rotate(-90 96 111.8)">1</text>
<text x="101" y="111.8" transform="rotate(-90 101 111.8)">3</text>
<text x="109.9" y="111.8" transform="rotate(-90 109.9 111.8)">1</text>
<text x="115" y="111.8" transform="rotate(-90 115 111.8)">3</text>
<text x="123.9" y="111.8" transform="rotate(-90 123.9 111.8)">1</text>
<text x="129" y="111.8" transform="rotate(-90 129 111.8)">3</text>
<text x="137.9" y="111.8" transform="rotate(-90 137.9 111.8)">1</text>
<text x="143" y="111.8" transform="rotate(-90 143 111.8)">3</text>
<text x="151.8" y="111.8" transform="rotate(-90 151.8 111.8)">1</text>
<text x="156.9" y="111.8" transform="rotate(-90 156.9 111.8)">3</text>
<text x="165.8" y="111.8" transform="rotate(-90 165.8 111.8)">3</text>
<text x="170.9" y="111.8" transform="rotate(-90 170.9 111.8)">1</text>
<text x="194.2" y="110.2">3</text>
<text x="31.7" y="115.3">10</text>
<text x="50.1" y="115.3">3</text>
<text x="50.1" y="117.9">4</text>
<text x="31.7" y="122.9">13</text>
<text x="31.7" y="120.4">12</text>
<text x="50.1" y="120.4">5</text>
<text x="50.1" y="122.9">6</text>
<text x="50.1" y="125.5">7</text>
<text x="194.2" y="125.5">1</text>
<text x="50.1" y="130.6">9</text>
<text x="194.2" y="128">2</text>
<text x="41.7" y="135.3" transform="rotate(-90 41.7 135.3)">8</text>
<text x="41.7" y="149.9" transform="rotate(-90 41.7 149.9)">16</text>
<text x="194.2" y="147.1">1</text>
<text x="194.2" y="149.6">2</text>
<text x="31.7" y="152.1">14</text>
<text x="49.5" y="152.1">15</text>
<text x="50.1" y="154.7">1</text>
<text x="194.2" y="152.1">3</text>
<text x="194.2" y="154.7">4</text>
<text x="31.7" y="157.2">11</text>
<text x="31.7" y="159.8">10</text>
<text x="50.1" y="157.2">2</text>
<text x="50.1" y="159.8">3</text>
<text x="31.7" y="167.4">13</text>
<text x="31.7" y="164.8">12</text>
<text x="50.1" y="162.3">4</text>
<text x="50.1" y="164.8">5</text>
<text x="50.1" y="167.4">6</text>
<text x="50.1" y="169.9">7</text>
<text x="41.7" y="179.8" transform="rotate(-90 41.7 179.8)">8</text>
<text x="50.1" y="175">9</text>
</g>
<g font-size="1.8" fill="#0f0f0f">
<text x="60.1" y="50.5">UPDI</text>
<text x="119.4" y="51.7">RCLK</text>
<text x="119.4" y="49.2">UPDI</text>
<text x="119.4" y="54.3">BTN1</text>
<text x="154.8" y="56.8">SCK</text>
<text x="155" y="59.3">ROTB</text>
<text x="155.2" y="54.3">ROTA</text>
<text x="62.3" y="60.6">RCLK</text>
<text x="121.9" y="64.4">D+</text>
<text x="121.9" y="61.9">D-</text>
<text x="151.1" y="62">10 MOSI</text>
<text x="155" y="64.4">BTN2</text>
<text x="245.9" y="68.2">D-</text>
<text x="245.9" y="73.3">D+</text>
<text x="26.7" y="107.6">MOSI 14</text>
<text x="186.7" y="105.1">ROTB</text>
<text x="186.7" y="107.6">ROTA</text>
<text x="26.7" y="112.7">SCK</text>
<text x="26.7" y="120.3">RCLK 12</text>
<text x="188" y="125.4">BTN2</text>
<text x="186.7" y="152.1">BTN1</text>
<text x="26.7" y="157.1">SCK</text>
<text x="26.7" y="164.8">RCLK 12</text>
</g>
</svg>
